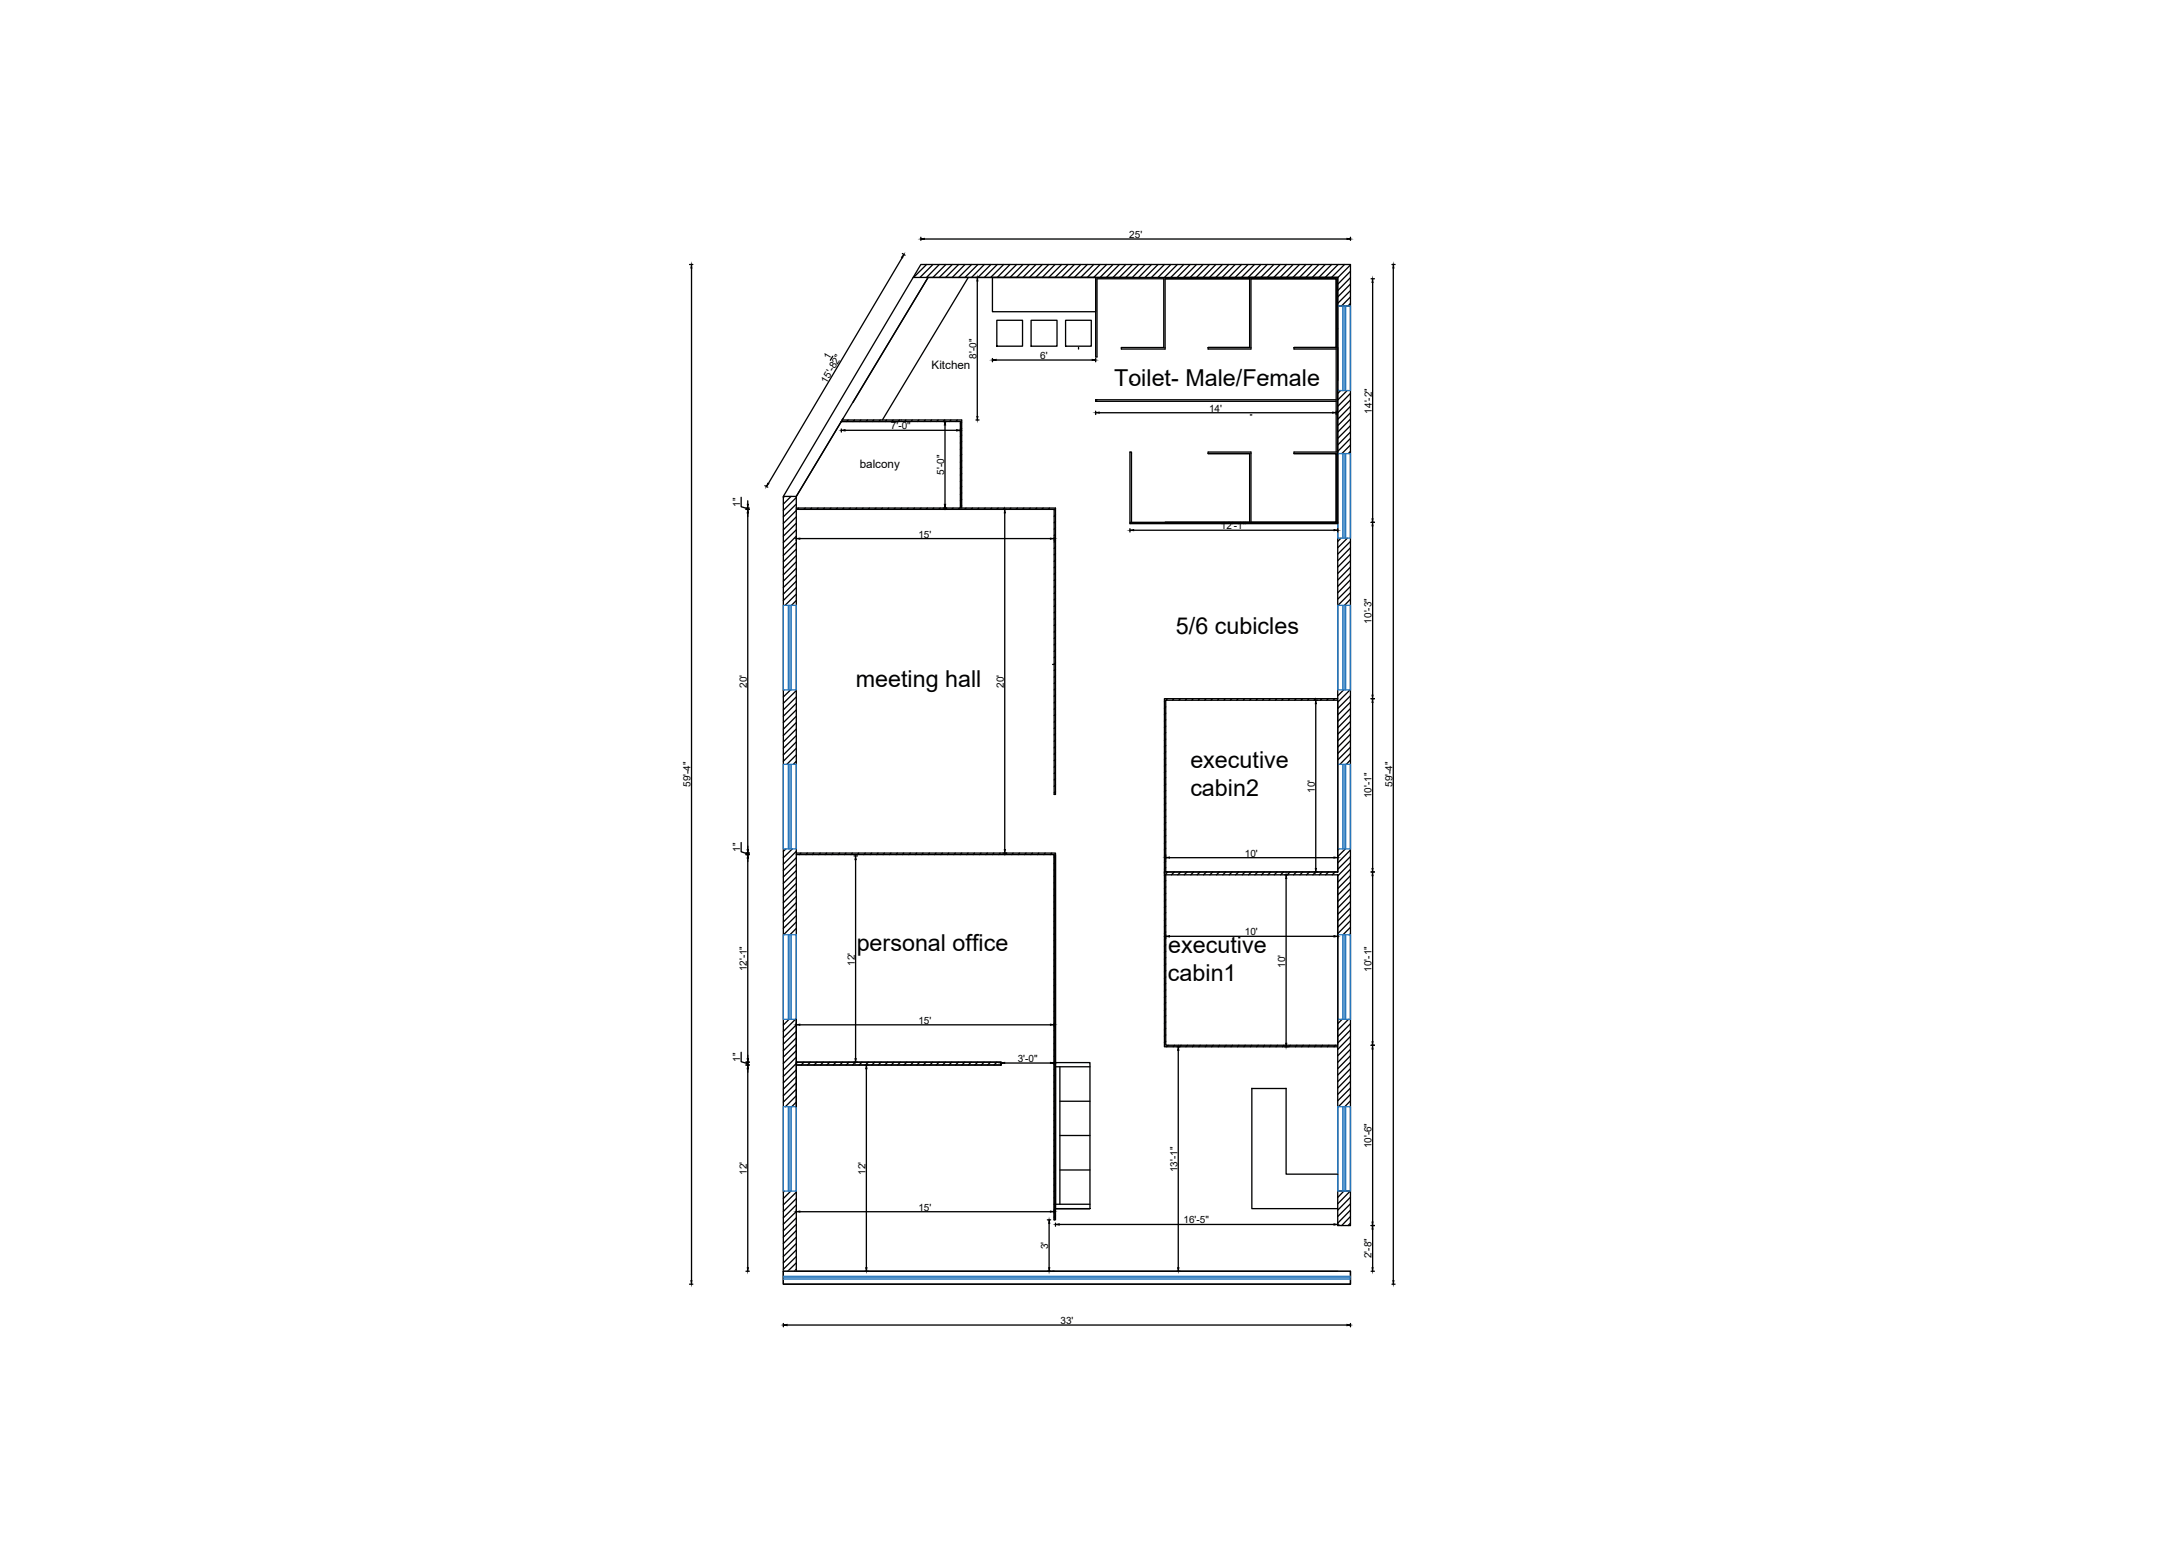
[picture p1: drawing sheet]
<svg xmlns="http://www.w3.org/2000/svg" width="420mm" height="297mm" viewBox="0 0 420 297" stroke-linecap="round" stroke-linejoin="round" font-family="sans-serif">
<!-- layer: 0 -->
<g fill="none" stroke="#000" stroke-width=".25">
<path d="M132.9 51h.6M133.3 51.7v195.2M173.9 49.7l-25.8 43.5M173.9 48.9l.5 .3M176 53.5h42.1M177.5 45.7v.6M178.2 46.1h81.4M178.6 51l-2.5 2.5M178.9 53.5l-14.5 24.1M179.8 51l-2.5 2.5M181 51l-2.4 2.5M182.3 51l-2.5 2.5"/>
<path d="M183.5 51l-2.5 2.5M184.8 51l-2.5 2.5M186 51l-2.5 2.5M186.6 53.5l-16.5 27.5M187.3 51l-2.5 2.5M188.4 54.2v26.1M188.5 51l-2.5 2.5M189.7 51l-2.4 2.5M191 51l-2.5 2.5M191.3 53.5h19.9v6.6h-19.9zM192.2 51l-2.5 2.5M193.4 51l-2.5 2.5"/>
<path d="M194.7 51l-2.5 2.5M195.9 51l-2.5 2.5M197.2 51l-2.5 2.5M198.4 51l-2.5 2.5M199.7 51l-2.5 2.5M200.9 51l-2.5 2.5M202.1 51l-2.5 2.5M203.3 51l-2.4 2.5M204.6 51l-2.5 2.5M205.8 51l-2.5 2.5M207.1 51l-2.5 2.5M208.3 51l-2.5 2.5"/>
<path d="M209.6 51l-2.5 2.5M210.8 51l-2.5 2.5M211.2 53.5v15.3h.2v-15.1h12.9v13.3h-8.2v.3h8.5v-13.6h16.2v13.3h-8v.3h8.3v-13.6M212 51l-2.4 2.5M213.3 51l-2.5 2.5M214.5 51l-2.5 2.5M215.7 51l-2.5 2.5M217 51l-2.5 2.5M218.2 51l-2.5 2.5M219.5 51l-2.5 2.5M220.7 51l-2.5 2.5M221.9 51l-2.4 2.5"/>
<path d="M223.2 51l-2.5 2.5M224.4 51l-2.5 2.5M225.7 51l-2.5 2.5M226.9 51l-2.5 2.5M228 53.5h29.8M228.1 51l-2.4 2.5M229.4 51l-2.5 2.5M230.6 51l-2.5 2.5M231.9 51l-2.5 2.5M233.1 51l-2.5 2.5M234.3 51l-2.4 2.5M235.6 51l-2.5 2.5"/>
<path d="M236.8 51l-2.5 2.5M238.1 51l-2.5 2.5M239.3 51l-2.5 2.5M240.6 51l-2.5 2.5M241.1 53.7h16.4v13.3h-8.1M241.1 53.7h16.4v33.4M241.3 53.5h16.5v33.6M241.8 51l-2.5 2.5M243 51l-2.4 2.5M244.2 51l-2.4 2.5M245.5 51l-2.5 2.5M246.7 51l-2.5 2.5"/>
<path d="M248 51l-2.5 2.5M249.2 51l-2.5 2.5M250.5 51l-2.5 2.5M251.7 51l-2.5 2.5M252.9 51l-2.4 2.5M254.2 51l-2.5 2.5M255.4 51l-2.5 2.5M256.6 51l-2.4 2.5M257.8 59h2.5M257.9 51l-2.5 2.5M259.1 51l-2.5 2.5M260.3 57.2l-1.8 1.8"/>
<path d="M260.3 51.1l-2.5 2.4M260.3 52.3l-2.5 2.5M260.3 53.5l-2.5 2.5M260.3 54.8l-2.5 2.4M260.3 56l-2.5 2.5M260.3 58.5l-.5 .5M260.3 45.7v.6M264.3 53.7h.6M264.6 54.5v45.5M268.3 51h.6M268.5 51.7v195.2M160.5 68.7l-.5 .7"/>
<path d="M191.3 69.1v.6M192 69.4h18.5M192.1 61.7h5v5h-5zM198.7 61.7h5v5h-5zM205.4 61.7h4.9v5h-4.9zM207.9 67v.3M211.2 69.1v.6M211.2 79.3v.6M211.9 79.6h45M218.1 73.6h.2M241 80h.3M244.2 72.5h.2"/>
<path d="M249.4 67h8.1M249.4 67v.3h8.1M257.5 77.1h-46.3v.3h46.3M258.4 75.3l-.6 .5M259.6 75.3l-1.8 1.8M260.3 75.8l-2.5 2.5M260.3 77.1l-2.5 2.5M260.3 78.3l-2.5 2.5M260.3 79.6l-2.5 2.5M142.8 95.9v1.8l1.3 .4M143.8 97.9h.6M143.8 98.2h.6"/>
<path d="M144.1 98.2v-.3v.3M144.1 96.5v.7M144.1 98.9v64.9M147.4 93.6l.6 .3M151.2 95.7l-.2 .2M152.5 95.7l-1.5 1.5M153.5 95.9l-2.5 2.5M153.5 97.2l-2.5 2.4M153.5 98.4l-2.5 2.5M153.5 99.6l-2.5 2.5M153.5 97.9h49.9v55.2h-.2v-54.9h-49.7M153.9 97.9l-.2 .3"/>
<path d="M155.2 97.9l-.3 .3M156.4 97.9l-.3 .3M157.7 97.9l-.3 .3M158.9 97.9l-.3 .3M160.2 97.9l-.3 .3M161.4 97.9l-.3 .3M162.2 82.7v.6M162.3 81l16.6-27.5h78.9v114.6M162.3 81h23v16.9M162.3 81l-8.8 14.7h-2.5M162.5 80.7l-.2 .3M162.6 97.9l-.2 .3"/>
<path d="M162.9 82.9h21.5M163.5 81l-.3 .3M163.9 97.9l-.3 .3M164.7 81l-.3 .3M165.1 97.9l-.3 .3M165.9 81l-.2 .3M166.3 97.9l-.2 .3M167.2 81l-.3 .3M167.6 97.9l-.3 .3M168.4 81l-.3 .3M168.8 97.9l-.3 .3M169.6 81l-.2 .3"/>
<path d="M170.1 97.9l-.3 .3M170.9 81l-.3 .3M171.3 97.9l-.3 .3M172.1 81l-.3 .3M172.5 97.9l-.2 .3M173.4 81l-.3 .3M173.8 97.9l-.3 .3M174.6 81l-.3 .3M175 97.9l-.2 .3M175.8 81l-.2 .3M176.2 97.9l-.2 .3M177.1 81l-.3 .3"/>
<path d="M177.5 97.9l-.3 .3M178.3 81l-.2 .3M178.7 97.9l-.3 .3M179.5 81l-.2 .3M180 97.9l-.3 .3M180.8 81l-.3 .3M181.2 97.9l-.3 .3M182 81l-.2 .3M182.1 81.9v15.3M182.5 97.9l-.3 .3M183.3 81l-.3 .3M183.7 97.9l-.3 .3"/>
<path d="M184.5 81l-.3 .3M184.9 97.9l-.2 .3M185.1 97.9v-16.6h-22.9l-8.7 14.4v149.3h104.3M185.3 81.4l-.2 .3M185.3 82.6l-.2 .3M185.3 83.9l-.2 .2M185.3 85.1l-.2 .3M185.3 86.3l-.2 .3M185.3 87.6l-.2 .3M185.3 88.8l-.2 .3M185.3 90.1l-.2 .3M185.3 91.3l-.2 .3"/>
<path d="M185.3 92.6l-.2 .2M185.3 93.8l-.2 .3M185.3 95l-.2 .3M185.3 96.3l-.2 .2M185.3 97.5l-.2 .3M186.2 97.9l-.3 .3M187.4 97.9l-.3 .3M188.1 81h.6M188.7 97.9l-.3 .3M189.9 97.9l-.3 .3M191.1 97.9l-.2 .3M192.4 97.9l-.3 .3"/>
<path d="M193.6 97.9l-.2 .3M193.6 98.9v64.9M194.8 97.9l-.2 .3M196.1 97.9l-.3 .3M197.3 97.9l-.2 .3M198.6 97.9l-.3 .3M199.8 97.9l-.3 .3M201.1 97.9l-.3 .3M202.3 97.9l-.3 .3M203.4 98l-.2 .3M203.4 99.2l-.2 .3M260.3 80.8l-2.5 2.5"/>
<path d="M260.3 82.1l-2.5 2.4M260.3 83.3l-2.5 2.5M260.3 84.5l-2.5 2.5M260.3 85.8l-1.7 1.6M260.3 87l-.4 .4M153.5 104.6l-2.5 2.5M153.5 108.3l-2.5 2.5M153.5 109.5l-2.5 2.5M153.5 115.8l-1 .9M153.5 100.9l-2.5 2.4M153.5 102.1l-2.5 2.5M153.5 103.3l-2.5 2.5"/>
<path d="M153.5 105.8l-2.5 2.5M153.5 107.1l-2.5 2.5M153.5 110.8l-2.5 2.5M153.5 112l-2.5 2.5M153.5 113.3l-2.5 2.5M153.5 114.5l-2.2 2.2M153.5 103.6v.6M154.1 103.8h48.4M203.4 119.1l-.2 .3M203.4 101.7l-.2 .3M203.4 103l-.2 .2M203.4 100.5l-.2 .3"/>
<path d="M203.4 104.2l-.2 .3M203.4 105.4l-.2 .3M203.4 106.7l-.2 .2M203.4 107.9l-.2 .3M203.4 109.1l-.2 .3M203.4 110.4l-.2 .3M203.4 111.6l-.2 .3M203.4 112.9l-.2 .3M203.4 114.1l-.2 .3M203.4 115.4l-.2 .2M203.4 116.6l-.2 .3M203.4 117.8l-.2 .3"/>
<path d="M217.8 101.9v.6M217.8 100.7h40M218.1 100.7v-13.6h-.3v13.8h40v-13.8h-8.4v.3h8.1v13.3h-16.4v-13.6h-8.3v.3h8v13.3M218.5 102.2h38.6M257.8 101.9v.6M258.5 103.7l-.7 .7M259.7 103.7l-1.9 1.9M260.3 104.4l-2.5 2.4M260.3 105.6l-2.5 2.5M260.3 106.8l-2.5 2.5M260.3 108.1l-2.5 2.4M260.3 109.3l-2.5 2.5"/>
<path d="M260.3 110.5l-2.5 2.5M260.3 111.8l-2.5 2.5M260.3 113l-2.5 2.5M260.3 114.3l-2.4 2.4M260.3 115.5l-1.2 1.2M264.3 100.7h.6M264.6 101.4v32.6M151.1 133l-.1 .1M152.4 133l-1.4 1.3M153.5 133.1l-2.5 2.5M153.5 134.3l-2.5 2.5M153.5 135.6l-2.5 2.5"/>
<path d="M153.5 136.8l-2.5 2.5M153.5 138.1l-2.5 2.5M153.5 139.3l-2.5 2.5M202.9 128.1h.3M203.4 120.3l-.2 .3M203.4 124.1l-.2 .2M203.4 121.6l-.2 .2M203.4 122.8l-.2 .3M203.4 125.3l-.2 .3M203.4 126.5l-.2 .3M203.4 127.8l-.2 .2M203.4 129l-.2 .3"/>
<path d="M203.4 130.2l-.2 .3M203.4 131.5l-.2 .3M203.4 132.7l-.2 .3M203.4 134l-.2 .2M203.4 135.2l-.2 .3M203.4 136.5l-.2 .2M203.4 137.7l-.2 .2M203.4 138.9l-.2 .3M224.7 135h33.1v33.1h-33.1zM224.7 135l-.3 .3M224.7 136.2l-.3 .3M224.7 137.5l-.3 .3"/>
<path d="M224.7 138.7l-.3 .3M224.7 140l-.3 .3M225 134.7l-.3 .3M226.2 134.7l-.2 .3M227.5 134.7l-.3 .3M228.7 134.7l-.3 .3M230 134.7l-.3 .3M231.2 134.7l-.3 .3M232.5 134.7l-.3 .3M233.7 134.7l-.3 .3M234.9 134.7l-.2 .3M236.1 134.7l-.2 .3"/>
<path d="M237.4 134.7l-.3 .3M238.6 134.7l-.2 .3M239.9 134.7l-.3 .3M241.1 134.7l-.3 .3M242.4 134.7l-.3 .3M243.6 134.7l-.3 .3M244.8 134.7l-.2 .3M246.1 134.7l-.3 .3M247.3 134.7l-.3 .3M248.6 134.7l-.3 .3M249.8 134.7l-.3 .3M251.1 134.7l-.3 .3"/>
<path d="M252.3 134.7l-.3 .3M253.3 135h.7M253.5 134.7l-.2 .3M253.6 135.7v31.7M254.8 134.7l-.3 .3M256 134.7l-.3 .3M257.2 134.7l-.2 .3M257.8 134.7h-33.4v33.7M259 133l-1.2 1.1M260.2 133l-2.4 2.4M260.3 134.1l-2.5 2.5M260.3 135.4l-2.5 2.4"/>
<path d="M260.3 136.6l-2.5 2.5M260.3 137.8l-2.5 2.5M260.3 139.1l-2.5 2.4M264.3 134.7h.6M264.6 135.4v32M153.5 140.5l-2.5 2.5M153.5 141.8l-2.5 2.4M153.5 143l-2.5 2.5M153.5 144.2l-2.5 2.5M153.5 145.5l-1.8 1.8M153.5 146.7l-.6 .6M203.4 142.6l-.2 .3"/>
<path d="M203.4 146.4l-.2 .2M203.4 150.1l-.2 .2M203.4 151.3l-.2 .3M203.4 140.1l-.2 .3M203.4 141.4l-.2 .3M203.4 143.9l-.2 .3M203.4 145.1l-.2 .3M203.4 147.6l-.2 .3M203.4 148.8l-.2 .3M203.4 152.5l-.2 .3M224.7 141.2l-.3 .3M224.7 142.5l-.3 .2"/>
<path d="M224.7 143.7l-.3 .2M224.7 144.9l-.3 .3M224.7 146.1l-.3 .3M224.7 147.4l-.3 .3M224.7 148.6l-.3 .3M224.7 149.9l-.3 .3M224.7 151.1l-.3 .3M224.7 152.4l-.3 .2M224.7 153.6l-.3 .3M224.7 154.8l-.3 .3M224.7 156.1l-.3 .3M224.7 157.3l-.3 .3"/>
<path d="M224.7 158.6l-.3 .2M224.7 159.8l-.3 .3M260.3 140.3l-2.5 2.5M260.3 141.5l-2.5 2.5M260.3 142.8l-2.5 2.5M260.3 144l-2.5 2.5M260.3 145.3l-2.1 2M260.3 146.5l-.8 .8M142.8 162.4v1.8l1.3 .4M143.8 164.4h.6M143.8 164.7h.6M144.1 164.7v-.3v.3"/>
<path d="M144.1 165.4v38.7M151.5 163.6l-.5 .5M152.7 163.6l-1.7 1.7M153.5 164.7h49.7v70.4M153.5 164.4h49.9v40.5M153.5 164.1l-2.5 2.5M153.5 165.3l-2.5 2.5M153.5 166.6l-2.5 2.5M153.5 167.8l-2.5 2.5M153.5 169.1l-2.5 2.4M153.5 170.3l-2.5 2.5M153.5 171.5l-2.5 2.5"/>
<path d="M153.5 172.8l-2.5 2.4M153.5 174l-2.5 2.5M153.5 175.2l-2.5 2.5M153.5 176.5l-2.5 2.5M153.5 177.7l-2.5 2.5M153.5 179l-1.3 1.2M154.4 164.4l-.3 .3M155.6 164.4l-.3 .3M156.8 164.4l-.2 .3M158.1 164.4l-.3 .3M159.3 164.4l-.3 .3M160.5 164.4l-.2 .3"/>
<path d="M161.8 164.4l-.3 .3M163 164.4l-.3 .3M164.3 164.4l-.3 .3M164.6 165h.6M164.9 165.7v38.4M165.5 164.4l-.3 .3M166.8 164.4l-.3 .3M168 164.4l-.3 .3M169.2 164.4l-.2 .3M170.4 164.4l-.2 .3M171.7 164.4l-.3 .3M172.9 164.4l-.2 .3"/>
<path d="M174.2 164.4l-.3 .3M175.4 164.4l-.3 .3M176.7 164.4l-.3 .3M177.9 164.4l-.3 .3M179.1 164.4l-.2 .3M180.4 164.4l-.3 .3M181.6 164.4l-.3 .3M182.9 164.4l-.3 .3M184.1 164.4l-.3 .3M185.3 164.4l-.2 .3M186.6 164.4l-.3 .3M187.8 164.4l-.2 .3"/>
<path d="M189.1 164.4l-.3 .3M190.3 164.4l-.3 .3M191.5 164.4l-.2 .3M192.8 164.4l-.3 .3M193.3 164.4h.6M194 164.4l-.3 .3M195.3 164.4l-.3 .3M196.5 164.4l-.3 .3M197.8 164.4l-.3 .3M199 164.4l-.3 .3M200.2 164.4l-.2 .3M201.4 164.4l-.2 .3"/>
<path d="M202.7 164.4l-.3 .3M203.2 164.7v70.4M203.4 164.7v70.4h-.2M203.4 168.7l-.2 .2M203.4 177.3l-.2 .3M203.4 164.9l-.2 .3M203.4 166.2l-.2 .3M203.4 167.4l-.2 .3M203.4 169.9l-.2 .3M203.4 171.1l-.2 .3M203.4 172.4l-.2 .2M203.4 173.6l-.2 .3"/>
<path d="M203.4 174.9l-.2 .2M203.4 176.1l-.2 .3M203.4 178.6l-.2 .3M203.4 179.8l-.2 .3M224.4 168.6h33.4M224.7 168.6v32.9h33.1v-32.9M224.7 161.1l-.3 .2M224.7 162.3l-.3 .3M224.7 163.5l-.3 .3M224.7 164.8l-.3 .2M224.7 166l-.3 .3M224.7 167.2l-.3 .3"/>
<path d="M224.7 169.7l-.3 .3M224.7 171l-.3 .3M224.7 172.2l-.3 .3M224.7 173.5l-.3 .2M224.7 174.7l-.3 .2M224.7 175.9l-.3 .3M224.7 177.1l-.3 .3M224.7 178.4l-.3 .3M224.7 179.6l-.3 .3M224.7 164.9v.7M225.1 168.1l-.7 .7M225.4 165.3h31.7"/>
<path d="M226.3 168.1l-.5 .5M227.6 168.1l-.6 .5M228.8 168.1l-.6 .5M230.1 168.1l-.6 .5M231.3 168.1l-.6 .5M232.5 168.1l-.5 .5M233.7 168.1l-.5 .5M235 168.1l-.5 .5M236.2 168.1l-.5 .5M237.5 168.1l-.6 .5M238.7 168.1l-.6 .5M240 168.1l-.6 .5"/>
<path d="M241.2 168.1l-.6 .5M242.4 168.1l-.5 .5M243.7 168.1l-.6 .5M244.9 168.1l-.5 .5M246.1 168.1l-.5 .5M247.4 168.1l-.6 .5M247.9 169.3v31.8M248.6 168.1l-.5 .5M249.9 168.1l-.6 .5M251.1 168.1l-.6 .5M252.4 168.1l-.6 .5M253.6 168.1l-.6 .5"/>
<path d="M254.8 168.1l-.5 .5M256 168.1l-.5 .5M257.3 168.1l-.5 .5M257.8 168.6v67.6h2.5v-185.2h-82.8l-26.5 44.7v151.8h109.3v-2.5M257.8 168.1h-33.4v33.7h33.4M257.8 164.9v.7M258 163.6l-.2 .2M259.3 163.6l-1.5 1.5M260.3 163.8l-2.5 2.5M260.3 165.1l-2.5 2.5M260.3 166.3l-2.5 2.5M260.3 167.6l-2.5 2.5"/>
<path d="M260.3 168.8l-2.5 2.5M260.3 170.1l-2.5 2.4M260.3 171.3l-2.5 2.5M260.3 172.5l-2.5 2.5M260.3 173.8l-2.5 2.4M260.3 175l-2.5 2.5M260.3 176.2l-2.5 2.5M260.3 177.5l-2.5 2.5M260.3 178.7l-1.5 1.5M260.3 180l-.2 .2M264.3 168.1h.6M264.6 168.8v32"/>
<path d="M152.1 196.5l-1.1 1.1M153.3 196.5l-2.3 2.3M153.5 197.5l-2.5 2.5M153.5 198.8l-2.5 2.5M153.5 196.5v16.8M154.1 197.5h48.4M203.4 187.3l-.2 .3M203.4 181.1l-.2 .2M203.4 182.3l-.2 .3M203.4 184.8l-.2 .3M203.4 186l-.2 .3M203.4 189.8l-.2 .2"/>
<path d="M203.4 191l-.2 .2M203.4 194.7l-.2 .3M203.4 198.4l-.2 .3M203.4 183.5l-.2 .3M203.4 188.5l-.2 .3M203.4 192.2l-.2 .3M203.4 193.4l-.2 .3M203.4 195.9l-.2 .3M203.4 197.2l-.2 .3M203.4 199.7l-.2 .2M224.7 180.9l-.3 .3M224.7 182.1l-.3 .3"/>
<path d="M224.7 183.4l-.3 .2M224.7 184.6l-.3 .3M224.7 185.8l-.3 .3M224.7 187.1l-.3 .2M224.7 188.3l-.3 .3M224.7 189.5l-.3 .3M224.7 190.8l-.3 .3M224.7 192l-.3 .3M224.7 193.3l-.3 .3M224.7 194.5l-.3 .3M224.7 195.8l-.3 .2M224.7 197l-.3 .2"/>
<path d="M224.7 198.2l-.3 .3M224.7 199.5l-.3 .2M224.7 180.2v.6M225.4 180.5h31.7M258.7 196.5l-.9 .8M259.9 196.5l-2.1 2.1M260.3 197.3l-2.5 2.5M260.3 198.6l-2.5 2.5M260.3 199.8l-2.5 2.5M142.8 202.8v1.9l1.3 .3M143.8 205.3h.6M143.8 204.7h.6"/>
<path d="M144.1 205.3v-.6v.6M144.1 206v38.4M153.5 204.7h39.4v.6h-39.4zM153.5 200l-2.5 2.5M153.5 201.3l-2.5 2.5M153.5 202.5l-2.5 2.5M153.5 203.8l-2.5 2.5M153.5 206.2l-2.5 2.5M153.5 207.5l-2.5 2.4M153.5 208.7l-2.5 2.5M153.5 209.9l-2.5 2.5M153.5 211.2l-2.1 2.1"/>
<path d="M153.5 212.4l-.9 .9M153.5 205.3h39.4M153.5 204.7h39.4v.5M153.7 204.7l-2.7 2.8M155 204.7l-.6 .6M156.2 204.7l-.6 .6M157.5 204.7l-.6 .6M158.7 204.7l-.6 .6M159.9 204.7l-.5 .6M161.1 204.7l-.5 .6M162.4 204.7l-.5 .6M163.6 204.7l-.5 .6"/>
<path d="M164.9 204.7l-.6 .6M166.1 204.7l-.5 .6M167 206v38.4M167.4 204.7l-.6 .6M168.6 204.7l-.6 .6M169.8 204.7l-.5 .6M171.1 204.7l-.6 .6M172.3 204.7l-.5 .6M173.5 204.7l-.5 .6M174.8 204.7l-.6 .6M176 204.7l-.5 .6M177.3 204.7l-.6 .6"/>
<path d="M178.5 204.7l-.6 .6M179.8 204.7l-.6 .6M181 204.7l-.6 .6M182.2 204.7l-.5 .6M183.4 204.7l-.5 .6M184.7 204.7l-.5 .6M185.9 204.7l-.5 .6M187.2 204.7l-.6 .6M188.4 204.7l-.5 .6M189.7 204.7l-.6 .6M190.9 204.7l-.6 .6M192.1 204.7l-.5 .6"/>
<path d="M192.9 205.2l-.1 .1M193.6 204.9h8.9M203.4 203.4l-.2 .2M203.4 208.3l-.2 .3M203.4 212.1l-.2 .2M203.4 215.8l-.2 .2M203.4 217l-.2 .3M203.4 200.9l-.2 .3M203.4 202.1l-.2 .3M203.4 204.6l-.2 .3M203.4 205.8l-.2 .3M203.4 207.1l-.2 .3"/>
<path d="M203.4 209.6l-.2 .3M203.4 210.8l-.2 .3M203.4 213.3l-.2 .3M203.4 214.5l-.2 .3M203.4 218.2l-.2 .3M203.4 219.5l-.2 .3M204.3 218.9h5.8M204.3 212.3h5.8M204.3 205.6v26.5M210.1 205.6h-6.7v26.5h6.7M224.7 200.7l-.3 .3M225.1 201.5l-.3 .3"/>
<path d="M226.4 201.5l-.3 .3M226.8 201.8h.6M227.1 202.5v41.9M227.6 201.5l-.3 .3M228.9 201.5l-.3 .3M230.1 201.5l-.3 .3M231.3 201.5l-.2 .3M232.6 201.5l-.3 .3M233.8 201.5l-.3 .3M235 201.5l-.2 .3M236.3 201.5l-.3 .3M237.5 201.5l-.2 .3"/>
<path d="M238.8 201.5l-.3 .3M240 201.5l-.3 .3M241.3 209.8v23.2h16.5M241.3 201.5l-.3 .3M241.3 209.8h6.6M242.5 201.5l-.3 .3M243.7 201.5l-.2 .3M245 201.5l-.3 .3M246.2 201.5l-.3 .3M247.5 201.5l-.3 .3M247.6 201.8h.7M247.9 209.8v16.5h9.9"/>
<path d="M248.7 201.5l-.3 .3M250 201.5l-.3 .3M251.2 201.5l-.3 .3M252.4 201.5l-.2 .3M253.6 201.5l-.2 .3M254.9 201.5l-.3 .3M256.1 201.5l-.3 .3M257.4 201.5l-.3 .3M260.3 201.1l-2.5 2.4M260.3 202.3l-2.5 2.5M260.3 203.5l-2.5 2.5M260.3 204.8l-2.5 2.4"/>
<path d="M260.3 206l-2.5 2.5M260.3 207.2l-2.5 2.5M260.3 208.5l-2.5 2.5M260.3 209.7l-2.5 2.5M260.3 211l-2.3 2.3M260.3 212.2l-1.1 1.1M264.3 201.5h.6M264.6 202.2v33.4M151.2 229.6l-.2 .2M152.4 229.6l-1.4 1.4M153.5 229.8l-2.5 2.5M153.5 231l-2.5 2.5"/>
<path d="M153.5 232.3l-2.5 2.5M153.5 233.5l-2.5 2.5M153.5 234.8l-2.5 2.5M153.5 236l-2.5 2.5M153.5 237.2l-2.5 2.5M153.5 238.5l-2.5 2.4M153.5 239.7l-2.5 2.5M153.5 233.2v.6M154.1 233.6h48.4M201.9 235.1h.6M202.2 235.8v8.6M203.4 233h6.7v-28.2h-6.7v28.2h6.7"/>
<path d="M203.4 220.7l-.2 .3M203.4 222l-.2 .2M203.4 228.1l-.2 .3M203.4 230.6l-.2 .3M203.4 234.4l-.2 .2M203.4 223.2l-.2 .3M203.4 224.5l-.2 .2M203.4 225.7l-.2 .2M203.4 226.9l-.2 .3M203.4 229.4l-.2 .3M203.4 231.9l-.2 .3M203.4 233.1l-.2 .3"/>
<path d="M203.4 235.8v.6M204.1 236h53M204.3 225.5h5.8M257.8 229.6h2.5M259 229.6l-1.2 1.2M260.2 229.6l-2.4 2.4M260.3 230.8l-2.5 2.5M260.3 232l-2.5 2.5M260.3 233.3l-2.5 2.5M260.3 234.5l-1.7 1.7M260.3 235.8l-.5 .4M264.3 236.2h.6"/>
<path d="M264.6 236.9v7.5M132.9 247.5h.6M143.8 245h.6M151 245h109.3v2.5h-109.3zM151 255.1v.6M151.7 255.4h107.9M153.5 240.9l-2.5 2.5M153.5 242.2l-2.5 2.5M153.5 243.4l-1.7 1.6M153.5 244.7l-.4 .3M166.7 245h.6M201.9 245h.6"/>
<path d="M202.9 245h.3M226.8 245h.6M260.3 255.1v.6M264.3 245h.6M268.3 247.5h.6"/>
</g>
<g fill="none" stroke="#2776bb" stroke-width=".25">
<path d="M257.8 59h2.5v16.3h-2.5zM258.8 59v16.3M259.1 59v16.3M259.3 59v16.3M257.8 87.4h2.5v16.3h-2.5zM258.8 87.4v16.3M259.1 87.4v16.3M259.3 87.4v16.3M151 116.7h2.5v16.3h-2.5zM151.9 116.7v16.3M152.2 116.7v16.3M152.5 116.7v16.3"/>
<path d="M257.8 116.7h2.5v16.3h-2.5zM258.8 116.7v16.3M259.1 116.7v16.3M259.3 116.7v16.3M151 147.3h2.5v16.3h-2.5zM151.9 147.3v16.3M152.2 147.3v16.3M152.5 147.3v16.3M257.8 147.3h2.5v16.3h-2.5zM258.8 147.3v16.3M259.1 147.3v16.3M259.3 147.3v16.3"/>
<path d="M151 180.2h2.5v16.3h-2.5zM151.9 180.2v16.3M152.2 180.2v16.3M152.5 180.2v16.3M257.8 180.2h2.5v16.3h-2.5zM258.8 180.2v16.3M259.1 180.2v16.3M259.3 180.2v16.3M151 213.3h2.5v16.3h-2.5zM151.9 213.3v16.3M152.2 213.3v16.3M152.5 213.3v16.3"/>
<path d="M257.8 213.3h2.5v16.3h-2.5zM258.8 213.3v16.3M259.1 213.3v16.3M259.3 213.3v16.3M151 245h2.5M151 246.3h109.3M151 246.6h109.3M151 246h109.3M257.8 245h2.5"/>
</g>
<g fill="#000" stroke="#000" stroke-width=".19">
<path d="M133.3 51l.1 .7h-.2zM174.2 49l-.2 .7-.2-.1zM177.5 46.1l.7-.2v.3zM188.4 53.5l.1 .7h-.2zM259.6 45.9l.7 .2-.7 .1zM264.6 53.7v.8h-.2zM268.5 51l.2 .7h-.3zM191.3 69.4l.7-.1v.2zM210.5 69.3l.7 .1-.7 .1zM211.2 79.6l.7-.2v.2zM256.9 79.4l.6 .2h-.6zM144.1 98.2l.1 .7h-.2z"/>
<path d="M144 97.2h.2l-.1 .7zM148 93.1l.2 .1-.5 .6zM162.2 82.9l.7-.1v.3zM182.1 81.3l.2 .6h-.3zM182 97.2h.3l-.2 .7zM184.4 82.8l.7 .1-.7 .2zM188.3 80.3h.2l-.1 .7zM193.6 98.2l.2 .7h-.2zM153.5 103.8l.6-.1v.2zM202.5 103.7l.7 .1-.7 .1zM217.8 102.2l.7-.1v.2zM257.1 102.1l.7 .1-.7 .1z"/>
<path d="M264.4 100h.2v.7zM264.6 100.7v.7h-.2zM253.6 135l.1 .7h-.2zM264.4 134h.2v.7zM264.6 134.7v.7h-.2zM144.1 164.7l.1 .7h-.2zM144 163.8h.2l-.1 .6zM164.9 165l.1 .7h-.2zM193.6 163.8h.2l-.2 .6zM224.7 165.3l.7-.1v.2zM247.9 168.6l.1 .7h-.2zM253.5 167.4h.2l-.1 .7z"/>
<path d="M257.1 165.2l.7 .1-.7 .1zM264.4 167.4h.2v.7zM264.6 168.1v.7h-.2zM153.5 197.5l.6-.1v.2zM202.5 197.4l.7 .1-.7 .1zM224.7 180.5l.7-.1v.2zM257.1 180.4l.7 .1-.7 .1zM144.1 205.3l.1 .7h-.2zM144 204.1h.2l-.1 .6zM164.8 204.1h.2l-.1 .6zM167 205.3l.1 .7h-.3zM192.9 204.9l.7-.1v.2z"/>
<path d="M202.5 204.8l.7 .1-.7 .1zM227.1 201.8l.1 .7h-.2zM247.8 201.1h.2l-.1 .7zM264.4 200.8h.2v.7zM264.6 201.5v.7h-.2zM153.5 233.6l.6-.2v.3zM202.2 235.1l.1 .7h-.2zM202.5 233.4l.7 .2-.7 .1zM203.4 236l.7-.1v.2zM257.1 235.9l.7 .1-.7 .1zM264.4 235.6h.2v.6zM264.6 236.2v.7h-.2z"/>
<path d="M133.2 246.9h.2l-.1 .6zM144 244.4h.2l-.1 .6zM151 255.4l.7-.1v.2zM166.8 244.4h.3l-.1 .6zM202.1 244.4h.2l-.1 .6zM227 244.4h.2l-.1 .6zM259.6 255.3l.7 .1-.7 .1zM264.4 244.4h.2v.6zM268.4 246.9h.3l-.2 .6z"/>
</g>
<g font-size="4.5">
<text x="214.7" y="74.3">Toilet- Male/Female</text>
<text x="226.6" y="122.2">5/6 cubicles</text>
<text x="164.9" y="132.5">meeting hall</text>
<text x="229.4" y="148">executive</text>
<text x="229.4" y="153.4">cabin2</text>
<text x="165.1" y="183.3">personal office</text>
<text x="225.1" y="183.7">executive</text>
<text x="225.1" y="189.1">cabin1</text>
</g>
<g font-size="2.2">
<text x="179.5" y="71.1">Kitchen</text>
<text x="165.7" y="90.2">balcony</text>
</g>
<g font-size="1.9">
<text x="217.6" y="45.9">25'</text>
<text x="159.8" y="69.4" transform="rotate(-59 159.8 69.4)">1</text>
<text x="161.9" y="69.4" transform="rotate(-60 161.9 69.4)">&quot;</text>
<text x="188.2" y="69.1" transform="rotate(-90 188.2 69.1)">8'-0&quot;</text>
<text x="200.5" y="69.2">6'</text>
<text x="159.3" y="73.9" transform="rotate(-59 159.3 73.9)">15'-82</text>
<text x="171.7" y="82.8">7'-0&quot;</text>
<text x="233" y="79.4">14'</text>
<text x="264.4" y="79.7" transform="rotate(-90 264.4 79.7)">14'-2&quot;</text>
<text x="182" y="91.5" transform="rotate(-90 182 91.5)">5'-0&quot;</text>
<text x="142.7" y="97.7" transform="rotate(-90 142.7 97.7)">1&quot;</text>
<text x="177" y="103.6">15'</text>
<text x="235.3" y="102">12'-1&quot;</text>
<text x="264.3" y="120.2" transform="rotate(-90 264.3 120.2)">10'-3&quot;</text>
<text x="143.9" y="132.6" transform="rotate(-90 143.9 132.6)">20'</text>
<text x="193.5" y="132.6" transform="rotate(-90 193.5 132.6)">20'</text>
<text x="133.1" y="151.7" transform="rotate(-90 133.1 151.7)">59'-4&quot;</text>
<text x="253.4" y="152.8" transform="rotate(-90 253.4 152.8)">10'</text>
<text x="264.3" y="153.9" transform="rotate(-90 264.3 153.9)">10'-1&quot;</text>
<text x="268.4" y="151.7" transform="rotate(-90 268.4 151.7)">59'-4&quot;</text>
<text x="142.7" y="164.2" transform="rotate(-90 142.7 164.2)">1&quot;</text>
<text x="239.9" y="165.1">10'</text>
<text x="239.9" y="180.3">10'</text>
<text x="143.9" y="187.3" transform="rotate(-90 143.9 187.3)">12'-1&quot;</text>
<text x="164.7" y="186.2" transform="rotate(-90 164.7 186.2)">12'</text>
<text x="247.7" y="186.5" transform="rotate(-90 247.7 186.5)">10'</text>
<text x="264.3" y="187.3" transform="rotate(-90 264.3 187.3)">10'-1&quot;</text>
<text x="177" y="197.3">15'</text>
<text x="142.7" y="204.7" transform="rotate(-90 142.7 204.7)">1&quot;</text>
<text x="196.1" y="204.7">3'-0&quot;</text>
<text x="264.3" y="221.4" transform="rotate(-90 264.3 221.4)">10'-6&quot;</text>
<text x="143.9" y="226.5" transform="rotate(-90 143.9 226.5)">12'</text>
<text x="166.8" y="226.5" transform="rotate(-90 166.8 226.5)">12'</text>
<text x="226.9" y="225.9" transform="rotate(-90 226.9 225.9)">13'-1&quot;</text>
<text x="177" y="233.4">15'</text>
<text x="228.1" y="235.8">16'-5&quot;</text>
<text x="202" y="240.8" transform="rotate(-90 202 240.8)">3'</text>
<text x="264.3" y="242.5" transform="rotate(-90 264.3 242.5)">2'-8&quot;</text>
<text x="204.4" y="255.2">33'</text>
</g>
</svg>
